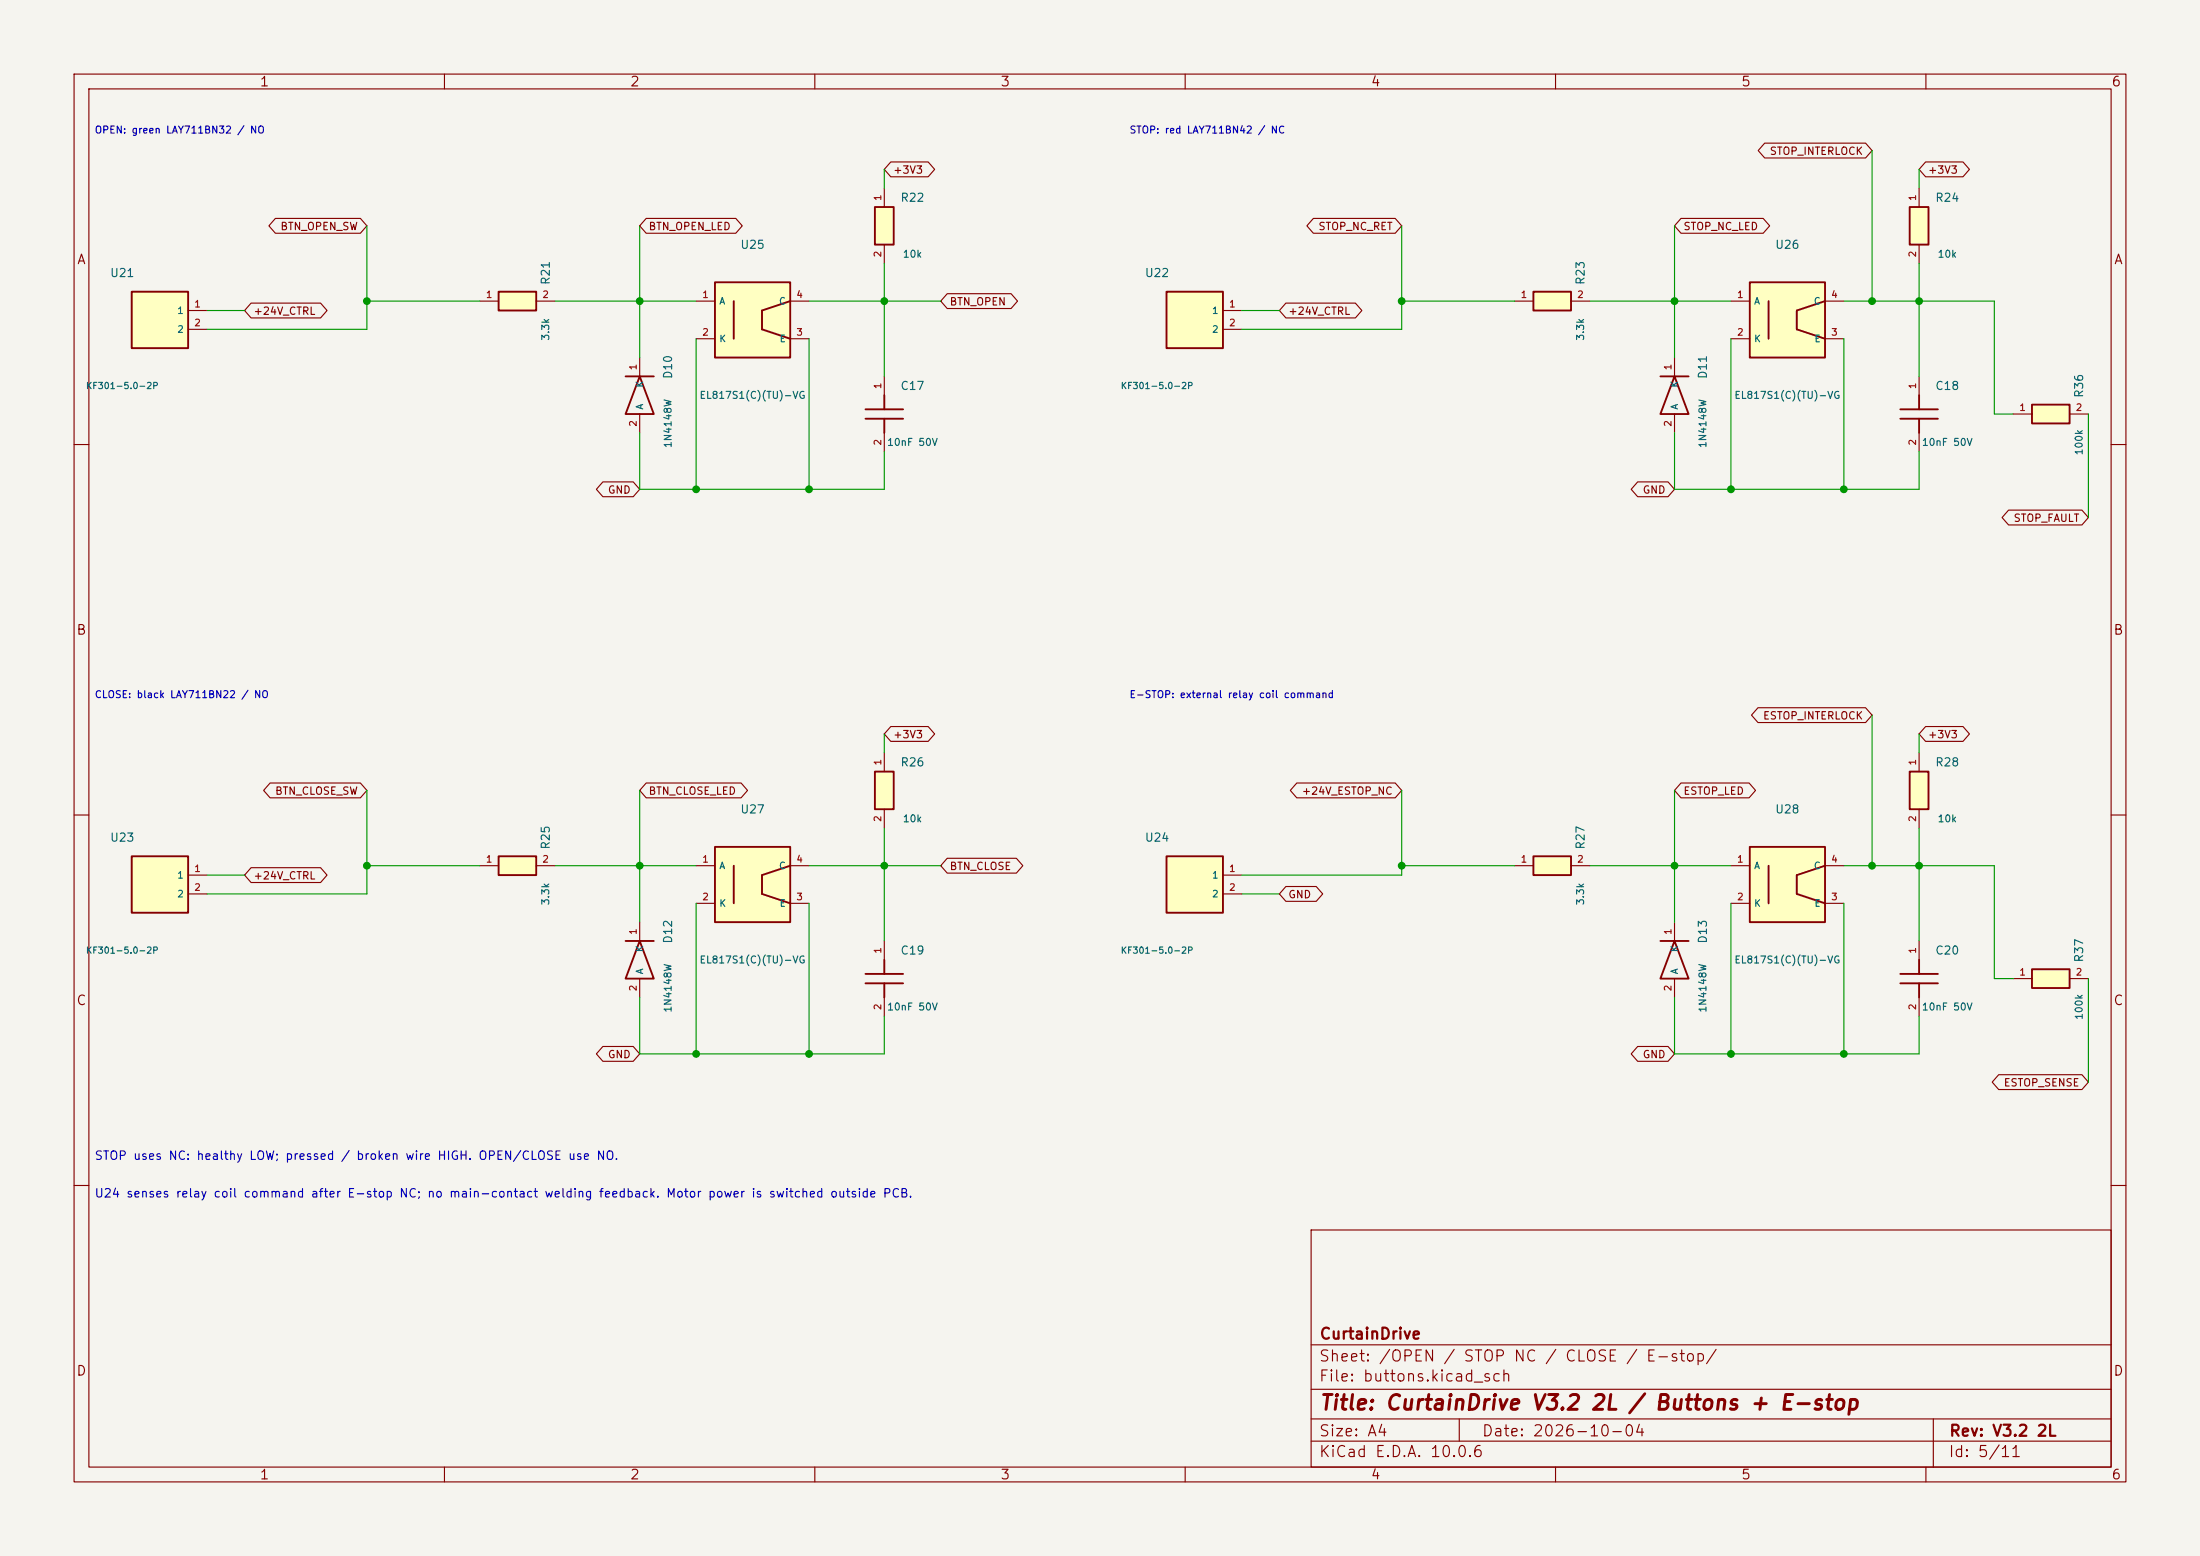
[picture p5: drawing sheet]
<svg xmlns="http://www.w3.org/2000/svg" width="297mm" height="210mm" viewBox="0 0 297 210" stroke-linecap="round" stroke-linejoin="round" font-family="sans-serif">
<path d="M0 0h297v210h-297z" fill="#f5f4ef" stroke="#f5f4ef" stroke-width=".14"/>
<g fill="none" stroke="#840000" stroke-width=".15">
<path d="M10 10h277v190h-277zM12 12h273v186h-273zM60 10v2M110 10v2M160 10v2M210 10v2M260 10v2M10 60h2M285 60h2M10 110h2M285 110h2M10 160h2"/>
<path d="M177 166h108v32h-108zM285 160h2M60 198v2M110 198v2M160 198v2M177 194.5h108M177 191.5h108M177 187.5h108M177 181.5h108M197 191.5v3M210 198v2M260 198v2"/>
<path d="M261 191.5v6.5"/>
</g>
<path d="M274.3 130.8h5.1v2.6h-5.1z" fill="#ffffc2"/>
<path d="M274.3 130.8h5.1v2.6h-5.1z" fill="none" stroke="#840000" stroke-width=".25"/>
<path d="M271.8 132.1h2.5M279.4 132.1h2.5" fill="none" stroke="#840000" stroke-width=".15"/>
<path d="M118.1 104.1h2.5v5.1h-2.5z" fill="#ffffc2"/>
<path d="M118.1 104.1h2.5v5.1h-2.5zM256.5 131.4h5.1M256.5 132.7h5.1M259.1 129.5v1.9M259.1 132.7v1.9" fill="none" stroke="#840000" stroke-width=".25"/>
<path d="M119.4 101.6v2.5M119.4 109.2v2.6M259.1 127v2.5M259.1 134.6v2.6" fill="none" stroke="#840000" stroke-width=".15"/>
<path d="M257.8 104.1h2.5v5.1h-2.5z" fill="#ffffc2"/>
<path d="M257.8 104.1h2.5v5.1h-2.5z" fill="none" stroke="#840000" stroke-width=".25"/>
<path d="M259.1 101.6v2.5M259.1 109.2v2.6" fill="none" stroke="#840000" stroke-width=".15"/>
<path d="M257.8 27.9h2.5v5.1h-2.5z" fill="#ffffc2"/>
<path d="M257.8 27.9h2.5v5.1h-2.5z" fill="none" stroke="#840000" stroke-width=".25"/>
<path d="M259.1 25.4v2.5M259.1 33v2.6" fill="none" stroke="#840000" stroke-width=".15"/>
<path d="M96.5 38.1h10.2v10.2h-10.2z" fill="#ffffc2"/>
<path d="M96.5 38.1h10.2v10.2h-10.2zM99.1 40.6v5.1M106.7 40.6l-3.8 1.3v2.6l3.8 1.2M116.8 55.2h5.1M116.8 56.5h5.1M119.4 53.3v1.9M119.4 56.5v1.9" fill="none" stroke="#840000" stroke-width=".25"/>
<path d="M94 40.6h2.5M94 45.7h2.5M106.7 40.6h2.5M106.7 45.7h2.5M119.4 50.8v2.5M119.4 58.4v2.6" fill="none" stroke="#840000" stroke-width=".15"/>
<path d="M17.8 115.6h7.6v7.6h-7.6z" fill="#ffffc2"/>
<path d="M17.8 115.6h7.6v7.6h-7.6z" fill="none" stroke="#840000" stroke-width=".25"/>
<path d="M25.4 118.1h2.5M25.4 120.7h2.5" fill="none" stroke="#840000" stroke-width=".15"/>
<path d="M67.3 39.4h5.1v2.5h-5.1z" fill="#ffffc2"/>
<path d="M67.3 39.4h5.1v2.5h-5.1z" fill="none" stroke="#840000" stroke-width=".25"/>
<path d="M64.8 40.6h2.5M72.4 40.6h2.5" fill="none" stroke="#840000" stroke-width=".15"/>
<path d="M67.3 115.6h5.1v2.5h-5.1z" fill="#ffffc2"/>
<path d="M67.3 115.6h5.1v2.5h-5.1z" fill="none" stroke="#840000" stroke-width=".25"/>
<path d="M64.8 116.8h2.5M72.4 116.8h2.5" fill="none" stroke="#840000" stroke-width=".15"/>
<path d="M118.1 27.9h2.5v5.1h-2.5z" fill="#ffffc2"/>
<path d="M118.1 27.9h2.5v5.1h-2.5z" fill="none" stroke="#840000" stroke-width=".25"/>
<path d="M119.4 25.4v2.5M119.4 33v2.6" fill="none" stroke="#840000" stroke-width=".15"/>
<path d="M207 39.4h5.1v2.5h-5.1z" fill="#ffffc2"/>
<path d="M207 39.4h5.1v2.5h-5.1z" fill="none" stroke="#840000" stroke-width=".25"/>
<path d="M204.5 40.6h2.5M212.1 40.6h2.5" fill="none" stroke="#840000" stroke-width=".15"/>
<path d="M236.2 114.3h10.2v10.2h-10.2z" fill="#ffffc2"/>
<g fill="none" stroke="#840000" stroke-width=".25">
<path d="M224.2 50.8h3.8M226.1 50.8l1.9 5.1h-3.8zM256.5 55.2h5.1M256.5 56.5h5.1M259.1 53.3v1.9M259.1 56.5v1.9M236.2 114.3h10.2v10.2h-10.2zM238.8 116.8v5.1M246.4 116.8l-3.8 1.3v2.6l3.8 1.2M116.8 131.4h5.1M116.8 132.7h5.1M119.4 129.5v1.9"/>
<path d="M119.4 132.7v1.9"/>
</g>
<path d="M226.1 48.3v2.5M226.1 55.9v2.5M259.1 50.8v2.5M259.1 58.4v2.6M233.7 116.8h2.5M246.4 116.8h2.5M119.4 127v2.5M119.4 134.6v2.6M233.7 121.9h2.5M246.4 121.9h2.5" fill="none" stroke="#840000" stroke-width=".15"/>
<path d="M17.8 39.4h7.6v7.6h-7.6z" fill="#ffffc2"/>
<path d="M17.8 39.4h7.6v7.6h-7.6zM84.5 50.8h3.8M86.4 50.8l1.9 5.1h-3.8z" fill="none" stroke="#840000" stroke-width=".25"/>
<path d="M25.4 41.9h2.5M25.4 44.5h2.5M86.4 48.3v2.5M86.4 55.9v2.5" fill="none" stroke="#840000" stroke-width=".15"/>
<path d="M236.2 38.1h10.2v10.2h-10.2z" fill="#ffffc2"/>
<path d="M236.2 38.1h10.2v10.2h-10.2zM238.8 40.6v5.1M246.4 40.6l-3.8 1.3v2.6l3.8 1.2M84.5 127h3.8M86.4 127l1.9 5.1h-3.8z" fill="none" stroke="#840000" stroke-width=".25"/>
<path d="M233.7 40.6h2.5M233.7 45.7h2.5M246.4 40.6h2.5M246.4 45.7h2.5M86.4 124.5v2.5M86.4 132.1v2.5" fill="none" stroke="#840000" stroke-width=".15"/>
<path d="M157.5 115.6h7.6v7.6h-7.6z" fill="#ffffc2"/>
<path d="M157.5 115.6h7.6v7.6h-7.6z" fill="none" stroke="#840000" stroke-width=".25"/>
<path d="M165.1 118.1h2.5M165.1 120.7h2.5" fill="none" stroke="#840000" stroke-width=".15"/>
<path d="M96.5 114.3h10.2v10.2h-10.2z" fill="#ffffc2"/>
<path d="M96.5 114.3h10.2v10.2h-10.2zM99.1 116.8v5.1M106.7 116.8l-3.8 1.3v2.6l3.8 1.2M224.2 127h3.8M226.1 127l1.9 5.1h-3.8z" fill="none" stroke="#840000" stroke-width=".25"/>
<path d="M94 116.8h2.5M106.7 116.8h2.5M94 121.9h2.5M106.7 121.9h2.5M226.1 124.5v2.5M226.1 132.1v2.5" fill="none" stroke="#840000" stroke-width=".15"/>
<path d="M207 115.6h5.1v2.5h-5.1z" fill="#ffffc2"/>
<path d="M207 115.6h5.1v2.5h-5.1z" fill="none" stroke="#840000" stroke-width=".25"/>
<path d="M204.5 116.8h2.5M212.1 116.8h2.5" fill="none" stroke="#840000" stroke-width=".15"/>
<path d="M274.3 54.6h5.1v2.6h-5.1z" fill="#ffffc2"/>
<path d="M274.3 54.6h5.1v2.6h-5.1z" fill="none" stroke="#840000" stroke-width=".25"/>
<path d="M271.8 55.9h2.5M279.4 55.9h2.5" fill="none" stroke="#840000" stroke-width=".15"/>
<path d="M157.5 39.4h7.6v7.6h-7.6z" fill="#ffffc2"/>
<path d="M157.5 39.4h7.6v7.6h-7.6z" fill="none" stroke="#840000" stroke-width=".25"/>
<g fill="none" stroke="#840000" stroke-width=".15">
<path d="M238.2 19.3h13.7l.8 1-.8 1h-13.7l-.8-1zM37.2 29.5h11.5l.8 1-.8 1h-11.5l-.9-1zM87.2 29.5h12.1l.9 1-.9 1h-12.1l-.8-1zM120.3 21.9h5l.9 1-.9 1h-5l-.9-1zM127.9 39.6h8.6l.9 1-.9 1h-8.6l-.9-1zM177.3 29.5h11.1l.8 1-.8 1h-11.1l-.9-1zM226.9 29.5h11.1l.9 1-.9 1h-11.1l-.8-1zM260 21.9h5l.9 1-.9 1h-5l-.9-1zM33.9 40.9h9.4l.9 1-.9 1h-9.4l-.9-1zM165.1 41.9h2.5M165.1 44.5h2.5M173.6 40.9h9.4l.9 1-.9 1h-9.4l-.9-1z"/>
<path d="M81.4 65h4.1l.9 1-.9 1h-4.1l-.9-1zM221.1 65h4.1l.9 1-.9 1h-4.1l-.9-1zM271.2 68.8h9.9l.8 1.1-.8 1h-9.9l-.9-1zM120.3 98.1h5l.9 1-.9 1h-5l-.9-1zM237.3 95.5h14.6l.8 1-.8 1h-14.6l-.8-1zM260 98.1h5l.9 1-.9 1h-5l-.9-1zM33.9 117.1h9.4l.9 1-.9 1h-9.4l-.9-1zM36.5 105.7h12.2l.8 1-.8 1h-12.2l-.9-1zM87.2 105.7h12.8l.9 1-.9 1h-12.8l-.8-1zM127.9 115.8h9.3l.9 1-.9 1h-9.3l-.9-1zM173.6 119.6h4.1l.9 1.1-.9 1h-4.1l-.9-1zM175.1 105.7h13.3l.8 1-.8 1h-13.3l-.9-1z"/>
<path d="M226.9 105.7h9.2l.9 1-.9 1h-9.2l-.8-1zM81.4 141.2h4.1l.9 1-.9 1h-4.1l-.9-1zM221.1 141.2h4.1l.9 1-.9 1h-4.1l-.9-1zM269.8 145h11.3l.8 1.1-.8 1h-11.3l-.9-1z"/>
</g>
<g fill="none" stroke="#009600" stroke-width=".15">
<path d="M49.5 30.5v14h-21.6M86.4 30.5v17.8M119.4 22.9v2.5M119.4 35.6v15.2M189.2 30.5v14h-21.6M226.1 30.5v17.8M252.7 20.3v20.3M259.1 22.9v2.5M259.1 35.6v15.2M27.9 41.9h5.1M49.5 40.6h15.3M74.9 40.6h19.1"/>
<path d="M86.4 58.4v7.6h33v-5M94 45.7v20.3M109.2 45.7v20.3M109.2 40.6h17.8M167.6 41.9h5.1M189.2 40.6h15.3M214.6 40.6h19.1M226.1 58.4v7.6h33v-5M233.7 45.7v20.3M248.9 40.6h20.3v15.3h2.6M248.9 45.7v20.3M281.9 55.9v14"/>
<path d="M119.4 99.1v2.5M252.7 96.5v20.3M259.1 99.1v2.5M27.9 118.1h5.1M49.5 116.8h15.3M49.5 106.7v14h-21.6M74.9 116.8h19.1M86.4 106.7v17.8M109.2 116.8h17.8M119.4 111.8v15.2M189.2 116.8h15.3M189.2 106.7v11.4h-21.6"/>
<path d="M214.6 116.8h19.1M226.1 106.7v17.8M248.9 116.8h20.3v15.3h2.6M259.1 111.8v15.2M86.4 134.6v7.6h33v-5M94 121.9v20.3M109.2 121.9v20.3M167.6 120.7h5.1M226.1 134.6v7.6h33v-5M233.7 121.9v20.3M248.9 121.9v20.3M281.9 132.1v14"/>
</g>
<g fill="#009600" stroke="#009600" stroke-width=".14">
<circle cx="94" cy="142.2" r=".46"/>
<circle cx="109.2" cy="142.2" r=".46"/>
<circle cx="86.4" cy="116.8" r=".46"/>
<circle cx="119.4" cy="116.8" r=".46"/>
<circle cx="49.5" cy="116.8" r=".46"/>
<circle cx="252.7" cy="40.6" r=".46"/>
<circle cx="259.1" cy="40.6" r=".46"/>
<circle cx="248.9" cy="66" r=".46"/>
<circle cx="233.7" cy="66" r=".46"/>
<circle cx="189.2" cy="40.6" r=".46"/>
<circle cx="226.1" cy="40.6" r=".46"/>
<circle cx="233.7" cy="142.2" r=".46"/>
<circle cx="248.9" cy="142.2" r=".46"/>
<circle cx="259.1" cy="116.8" r=".46"/>
<circle cx="189.2" cy="116.8" r=".46"/>
<circle cx="226.1" cy="116.8" r=".46"/>
<circle cx="252.7" cy="116.8" r=".46"/>
<circle cx="119.4" cy="40.6" r=".46"/>
<circle cx="94" cy="66" r=".46"/>
<circle cx="109.2" cy="66" r=".46"/>
<circle cx="49.5" cy="40.6" r=".46"/>
<circle cx="86.4" cy="40.6" r=".46"/>
</g>
<text font-size="2" fill="#840000" x="178" y="190.8">Title: CurtainDrive V3.2 2L / Buttons + E-stop</text>
<g font-size="1.5" fill="#840000">
<text x="178" y="184.1">Sheet: /OPEN / STOP NC / CLOSE / E-stop/</text>
<text x="178" y="181.1">CurtainDrive</text>
<text x="178" y="186.8">File: buttons.kicad_sch</text>
<text x="178" y="197">KiCad E.D.A. 10.0.6</text>
<text x="178" y="194.2">Size: A4</text>
<text x="200" y="194.2">Date: 2026-10-04</text>
<text x="263" y="197">Id: 5/11</text>
<text x="263" y="194.2">Rev: V3.2 2L</text>
</g>
<g font-size="1.3" fill="#840000">
<text x="35" y="12">1</text>
<text x="85" y="12">2</text>
<text x="135" y="12">3</text>
<text x="185" y="12">4</text>
<text x="235" y="12">5</text>
<text x="285" y="12">6</text>
<text x="10.3" y="36">A</text>
<text x="285.3" y="36">A</text>
<text x="10.2" y="86">B</text>
<text x="285.2" y="86">B</text>
<text x="10.2" y="136">C</text>
<text x="285.2" y="136">C</text>
<text x="10.2" y="186">D</text>
<text x="285.2" y="186">D</text>
<text x="35" y="200">1</text>
<text x="85" y="200">2</text>
<text x="135" y="200">3</text>
<text x="185" y="200">4</text>
<text x="235" y="200">5</text>
<text x="285" y="200">6</text>
</g>
<g font-size="1.2" fill="#0000c2">
<text x="12.7" y="156.8">STOP uses NC: healthy LOW; pressed / broken wire HIGH. OPEN/CLOSE use NO.</text>
<text x="12.7" y="161.9">U24 senses relay coil command after E-stop NC; no main-contact welding feedback. Motor power is switched outside PCB.</text>
</g>
<g font-size="1.1" fill="#006464">
<text x="121.5" y="27.5">R22</text>
<text x="261.2" y="27.5">R24</text>
<text x="99.9" y="33.9">U25</text>
<text x="239.6" y="33.9">U26</text>
<text x="14.8" y="37.7">U21</text>
<text x="74.5" y="38.5" transform="rotate(-90 74.5 38.5)">R21</text>
<text x="154.5" y="37.7">U22</text>
<text x="214.2" y="38.5" transform="rotate(-90 214.2 38.5)">R23</text>
<text x="91" y="51.2" transform="rotate(-90 91 51.2)">D10</text>
<text x="121.5" y="52.9">C17</text>
<text x="230.7" y="51.2" transform="rotate(-90 230.7 51.2)">D11</text>
<text x="261.2" y="52.9">C18</text>
<text x="281.5" y="53.8" transform="rotate(-90 281.5 53.8)">R36</text>
<text x="121.5" y="103.7">R26</text>
<text x="261.2" y="103.7">R28</text>
<text x="14.8" y="113.9">U23</text>
<text x="99.9" y="110.1">U27</text>
<text x="154.5" y="113.9">U24</text>
<text x="239.6" y="110.1">U28</text>
<text x="74.5" y="114.7" transform="rotate(-90 74.5 114.7)">R25</text>
<text x="214.2" y="114.7" transform="rotate(-90 214.2 114.7)">R27</text>
<text x="91" y="127.4" transform="rotate(-90 91 127.4)">D12</text>
<text x="121.5" y="129.1">C19</text>
<text x="230.7" y="127.4" transform="rotate(-90 230.7 127.4)">D13</text>
<text x="261.2" y="129.1">C20</text>
<text x="281.5" y="130" transform="rotate(-90 281.5 130)">R37</text>
</g>
<g font-size="1" fill="#0000c2">
<text x="12.7" y="18.2">OPEN: green LAY711BN32 / NO</text>
<text x="152.4" y="18.2">STOP: red LAY711BN42 / NC</text>
<text x="12.7" y="94.4">CLOSE: black LAY711BN22 / NO</text>
<text x="152.4" y="94.4">E-STOP: external relay coil command</text>
</g>
<g font-size="1" fill="#840000">
<text x="120.5" y="23.7">+3V3</text>
<text x="238.8" y="21.1">STOP_INTERLOCK</text>
<text x="260.2" y="23.7">+3V3</text>
<text x="37.8" y="31.3">BTN_OPEN_SW</text>
<text x="87.5" y="31.3">BTN_OPEN_LED</text>
<text x="177.9" y="31.3">STOP_NC_RET</text>
<text x="227.2" y="31.3">STOP_NC_LED</text>
<text x="128.1" y="41.5">BTN_OPEN</text>
<text x="34.1" y="42.7">+24V_CTRL</text>
<text x="173.8" y="42.7">+24V_CTRL</text>
<text x="82" y="66.9">GND</text>
<text x="221.7" y="66.9">GND</text>
<text x="271.8" y="70.7">STOP_FAULT</text>
<text x="120.5" y="99.9">+3V3</text>
<text x="237.9" y="97.3">ESTOP_INTERLOCK</text>
<text x="260.2" y="99.9">+3V3</text>
<text x="37.1" y="107.5">BTN_CLOSE_SW</text>
<text x="87.5" y="107.5">BTN_CLOSE_LED</text>
<text x="175.7" y="107.5">+24V_ESTOP_NC</text>
<text x="227.2" y="107.5">ESTOP_LED</text>
<text x="34.1" y="118.9">+24V_CTRL</text>
<text x="128.1" y="117.7">BTN_CLOSE</text>
<text x="173.8" y="121.5">GND</text>
<text x="82" y="143.1">GND</text>
<text x="221.7" y="143.1">GND</text>
<text x="270.4" y="146.9">ESTOP_SENSE</text>
</g>
<g font-size="1" fill="#006464">
<text x="121.8" y="35">10k</text>
<text x="261.5" y="35">10k</text>
<text x="74.4" y="46.1" transform="rotate(-90 74.4 46.1)">3.3k</text>
<text x="214.1" y="46.1" transform="rotate(-90 214.1 46.1)">3.3k</text>
<text x="94.4" y="54.1">EL817S1(C)(TU)-VG</text>
<text x="234.1" y="54.1">EL817S1(C)(TU)-VG</text>
<text x="90.9" y="60.5" transform="rotate(-90 90.9 60.5)">1N4148W</text>
<text x="119.7" y="60.4">10nF 50V</text>
<text x="230.6" y="60.5" transform="rotate(-90 230.6 60.5)">1N4148W</text>
<text x="259.4" y="60.4">10nF 50V</text>
<text x="281.4" y="61.5" transform="rotate(-90 281.4 61.5)">100k</text>
<text x="121.8" y="111.2">10k</text>
<text x="261.5" y="111.2">10k</text>
<text x="74.4" y="122.3" transform="rotate(-90 74.4 122.3)">3.3k</text>
<text x="214.1" y="122.3" transform="rotate(-90 214.1 122.3)">3.3k</text>
<text x="94.4" y="130.3">EL817S1(C)(TU)-VG</text>
<text x="234.1" y="130.3">EL817S1(C)(TU)-VG</text>
<text x="90.9" y="136.7" transform="rotate(-90 90.9 136.7)">1N4148W</text>
<text x="119.7" y="136.6">10nF 50V</text>
<text x="230.6" y="136.7" transform="rotate(-90 230.6 136.7)">1N4148W</text>
<text x="259.4" y="136.6">10nF 50V</text>
<text x="281.4" y="137.7" transform="rotate(-90 281.4 137.7)">100k</text>
</g>
<g font-size=".9" fill="#a90000">
<text x="119.2" y="27.2" transform="rotate(-90 119.2 27.2)">1</text>
<text x="258.9" y="27.2" transform="rotate(-90 258.9 27.2)">1</text>
<text x="119.2" y="34.8" transform="rotate(-90 119.2 34.8)">2</text>
<text x="258.9" y="34.8" transform="rotate(-90 258.9 34.8)">2</text>
<text x="26.2" y="41.7">1</text>
<text x="65.5" y="40.4">1</text>
<text x="73.1" y="40.4">2</text>
<text x="94.7" y="40.4">1</text>
<text x="107.4" y="40.4">4</text>
<text x="165.9" y="41.7">1</text>
<text x="205.2" y="40.4">1</text>
<text x="212.8" y="40.4">2</text>
<text x="234.4" y="40.4">1</text>
<text x="247.1" y="40.4">4</text>
<text x="26.2" y="44.2">2</text>
<text x="94.7" y="45.5">2</text>
<text x="107.4" y="45.5">3</text>
<text x="165.9" y="44.2">2</text>
<text x="234.4" y="45.5">2</text>
<text x="247.1" y="45.5">3</text>
<text x="86.2" y="50" transform="rotate(-90 86.2 50)">1</text>
<text x="119.2" y="52.6" transform="rotate(-90 119.2 52.6)">1</text>
<text x="225.9" y="50" transform="rotate(-90 225.9 50)">1</text>
<text x="258.9" y="52.6" transform="rotate(-90 258.9 52.6)">1</text>
<text x="86.2" y="57.7" transform="rotate(-90 86.2 57.7)">2</text>
<text x="225.9" y="57.7" transform="rotate(-90 225.9 57.7)">2</text>
<text x="272.5" y="55.7">1</text>
<text x="280.2" y="55.7">2</text>
<text x="119.2" y="60.2" transform="rotate(-90 119.2 60.2)">2</text>
<text x="258.9" y="60.2" transform="rotate(-90 258.9 60.2)">2</text>
<text x="119.2" y="103.4" transform="rotate(-90 119.2 103.4)">1</text>
<text x="258.9" y="103.4" transform="rotate(-90 258.9 103.4)">1</text>
<text x="119.2" y="111" transform="rotate(-90 119.2 111)">2</text>
<text x="258.9" y="111" transform="rotate(-90 258.9 111)">2</text>
<text x="26.2" y="117.9">1</text>
<text x="65.5" y="116.6">1</text>
<text x="73.1" y="116.6">2</text>
<text x="94.7" y="116.6">1</text>
<text x="107.4" y="116.6">4</text>
<text x="165.9" y="117.9">1</text>
<text x="205.2" y="116.6">1</text>
<text x="212.8" y="116.6">2</text>
<text x="234.4" y="116.6">1</text>
<text x="247.1" y="116.6">4</text>
<text x="26.2" y="120.4">2</text>
<text x="94.7" y="121.7">2</text>
<text x="107.4" y="121.7">3</text>
<text x="165.9" y="120.4">2</text>
<text x="234.4" y="121.7">2</text>
<text x="247.1" y="121.7">3</text>
<text x="86.2" y="126.2" transform="rotate(-90 86.2 126.2)">1</text>
<text x="119.2" y="128.8" transform="rotate(-90 119.2 128.8)">1</text>
<text x="225.9" y="126.2" transform="rotate(-90 225.9 126.2)">1</text>
<text x="258.9" y="128.8" transform="rotate(-90 258.9 128.8)">1</text>
<text x="272.5" y="131.9">1</text>
<text x="280.2" y="131.9">2</text>
<text x="86.2" y="133.9" transform="rotate(-90 86.2 133.9)">2</text>
<text x="119.2" y="136.4" transform="rotate(-90 119.2 136.4)">2</text>
<text x="225.9" y="133.9" transform="rotate(-90 225.9 133.9)">2</text>
<text x="258.9" y="136.4" transform="rotate(-90 258.9 136.4)">2</text>
</g>
<g font-size=".9" fill="#006464">
<text x="97" y="41.3">A</text>
<text x="105.1" y="41.3">C</text>
<text x="236.7" y="41.3">A</text>
<text x="244.8" y="41.3">C</text>
<text x="23.9" y="42.6">1</text>
<text x="23.9" y="45.1">2</text>
<text x="97" y="46.4">K</text>
<text x="105.2" y="46.4">E</text>
<text x="163.6" y="42.6">1</text>
<text x="163.6" y="45.1">2</text>
<text x="236.7" y="46.4">K</text>
<text x="244.9" y="46.4">E</text>
<text x="11.5" y="52.7">KF301-5.0-2P</text>
<text x="87" y="52.4" transform="rotate(-90 87 52.4)">K</text>
<text x="151.2" y="52.7">KF301-5.0-2P</text>
<text x="226.7" y="52.4" transform="rotate(-90 226.7 52.4)">K</text>
<text x="87" y="55.4" transform="rotate(-90 87 55.4)">A</text>
<text x="226.7" y="55.4" transform="rotate(-90 226.7 55.4)">A</text>
<text x="23.9" y="118.8">1</text>
<text x="97" y="117.5">A</text>
<text x="105.1" y="117.5">C</text>
<text x="163.6" y="118.8">1</text>
<text x="236.7" y="117.5">A</text>
<text x="244.8" y="117.5">C</text>
<text x="23.9" y="121.3">2</text>
<text x="97" y="122.6">K</text>
<text x="105.2" y="122.6">E</text>
<text x="163.6" y="121.3">2</text>
<text x="236.7" y="122.6">K</text>
<text x="244.9" y="122.6">E</text>
<text x="11.5" y="128.9">KF301-5.0-2P</text>
<text x="87" y="131.6" transform="rotate(-90 87 131.6)">A</text>
<text x="87" y="128.6" transform="rotate(-90 87 128.6)">K</text>
<text x="151.2" y="128.9">KF301-5.0-2P</text>
<text x="226.7" y="131.6" transform="rotate(-90 226.7 131.6)">A</text>
<text x="226.7" y="128.6" transform="rotate(-90 226.7 128.6)">K</text>
</g>
</svg>
